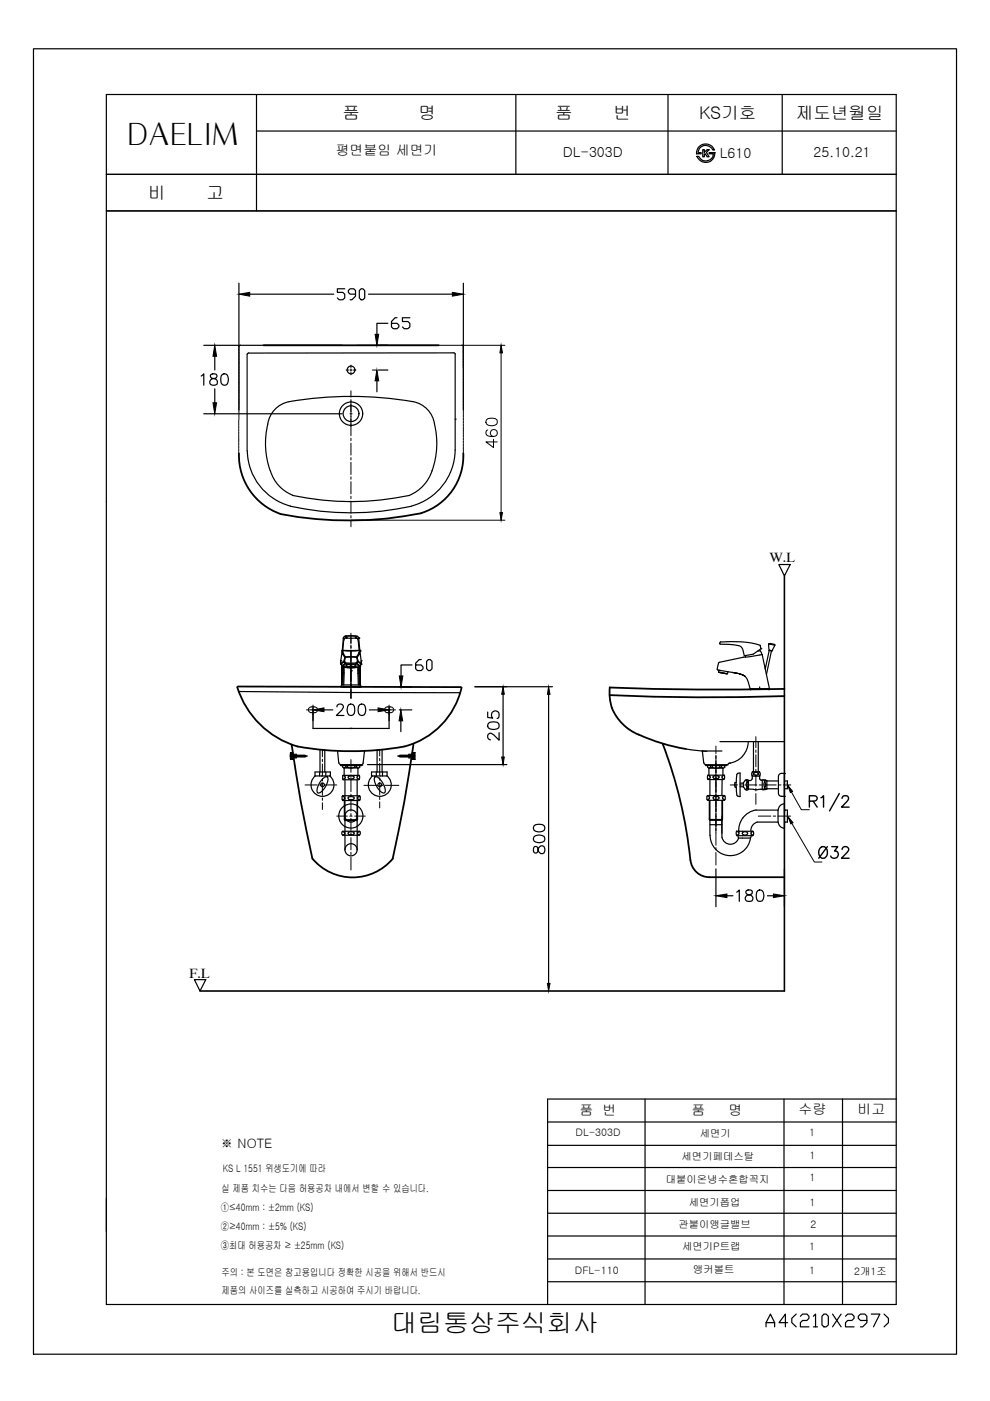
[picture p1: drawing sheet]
<svg xmlns="http://www.w3.org/2000/svg" width="210mm" height="297mm" viewBox="0 0 210 297" stroke-linecap="round" stroke-linejoin="round" font-family="sans-serif">
<!-- layer: YA -->
<g fill="none" stroke="#000" stroke-width=".25">
<path d="M7.1 10.3h195.7v276.8h-195.7zM22.5 20h167.5v256.6h-167.5zM22.5 37h167.5M54.4 20v24.7M54.4 27.8h135.6M109.4 20v17M141.6 20v17M147.8 33.2h.3a1.64 1.64 0 0 0 1.8 .9 1.64 1.64 0 0 0 1.3-1.5h-.8v-.2h1.1a1.92 1.92 0 0 1-1.5 2 1.92 1.92 0 0 1-2.2-1.2zM148.1 31.3a2 2 0 0 1 3.4 .5h-.3a1.63 1.63 0 0 0-1.8-1 1.63 1.63 0 0 0-1.4 1.6h.7v.2h-1l.1-.7zM149 31.7h.3v.6l.6-.6h.5l-.6 .6 .6 .9h-.5l-.4-.6-.2 .1v.5h-.3zM165.8 20v17M22.5 44.7h167.5"/>
<path d="M67.8 159v4.7M68.9 159.1v4.6M80 159.1v4.6M81 159v4.7M159.8 157.2v6.4M160.8 157.2v6.4M66.8 163.7h3.2v.8h-3.2zM66.9 164.5a2.43 2.43 0 0 0-.3 3.6 2.43 2.43 0 0 0 3.6 0 2.43 2.43 0 0 0-.3-3.6M67.8 163.7v.8M68.4 165.1l.7-.4h.3a2.45 2.45 0 0 1-.7 2.6 1.37 1.37 0 0 1-1.3 .8 2.45 2.45 0 0 1 .7-2.6zM69.1 163.7v.8M72.2 162.2l.1 .1h4.3l.1-.1"/>
<path d="M72.2 162.1l4.6 .1M72.2 162.2h4.5M72.2 162.1v.1M72.6 168.8a.36 .36 0 0 1 .4 .2 .36 .36 0 0 1-.1 .4M72.6 176.3l.4 .1 .1 .3M72.6 176.2h3.6l.2 .5-.2 .4h-3.5l-.2-.4zM72.6 168.7h3.6l.2 .5-.2 .5h-3.6M72.6 162.3v.3M72.6 162.6l.3 .2h3.1M72.7 168.7l-.2 .5 .2 .5M72.7 164.4l.5 .3-.1 .3M72.7 164.4l3.4-.1 .2 .5-.2 .5"/>
<path d="M72.7 165.3h3.4M72.8 164.4l-.2 .4 .2 .5M72.9 169.5l-.3 .1M73 173.8l.1 .2h2.6l.1-.2M73 173.8h2.8M73 169.7v4.1M73 170.9a2.56 2.56 0 0 1 2.8 0M73.1 176.7l-.5 .3M73.1 165l-.4 .2M73.1 165.3v14.8M73.2 170.8a2.57 2.57 0 0 0-1 3.5 2.57 2.57 0 0 0 3.5 .9M73.3 162.3v.4h.4"/>
<path d="M73.3 162.7l-.3 .1v1.6M73.7 162.7l.7 .1M73.7 162.3v.4M73.8 164.8l.1 .2 .6 .2M73.8 169.2l.1 .3 .5 .1M73.9 169l.5-.1 .6 .1M73.9 176.5v.4M73.9 169l-.1 .2M73.9 164.6l.5-.1 .5 .1M73.9 176.9l.5 .1M73.9 164.6l-.1 .2M74.4 176.3l.4 .1 .3 .3"/>
<path d="M74.5 176.3l-.6 .2M75 164.6l.1 .2M75 176.9l-.5 .1M75 169l.1 .2M75.1 176.6l-.1 .3M75.1 169.2l-.1 .3-.5 .1M75.1 164.8l-.1 .2-.6 .2M75.2 162.3v.4M75.2 162.7h.4M75.2 162.7l-.7 .1M75.6 162.3v.4l.3 .2v1.5M75.7 170.8a2.56 2.56 0 0 1 0 4.4"/>
<path d="M75.7 165.3v14.9M75.8 169.7v4.1M75.8 176.7l.5 .3M75.8 176.5v.2M75.8 169.1l.2 .3M76 169.5l.3 .1M76 176.4l-.2 .1M76 168.9l-.2 .2M76.2 164.4l-.2 .1a.38 .38 0 0 0-.3 .4 .38 .38 0 0 0 .5 .3M76.3 162.3v.3l-.3 .3M76.3 176.3l-.3 .1M76.3 168.9h-.3"/>
<path d="M76.7 162.2h.1M78.8 163.7h3.3v.8h-3.3zM79 164.5a2.43 2.43 0 0 0-.3 3.6 2.43 2.43 0 0 0 3.6 0 2.43 2.43 0 0 0-.3-3.6M79.5 164.7a2.45 2.45 0 0 1 1.9 1.9 1.37 1.37 0 0 1 .1 1.5 2.45 2.45 0 0 1-1.9-1.9 1.37 1.37 0 0 1-.1-1.5zM79.8 163.7v.8M81.1 163.7v.8M149.5 162.2l.1 .1 4.5-.1h-4.5M149.6 162.1v.1M149.9 168.8l.5 .2M150 162.3v.3l.3 .3M150.1 164.4l.4 .1M150.1 164.4h3.4"/>
<path d="M150.1 164.3l-.1 .5 .1 .5h3.4M150.3 162.9h3.1M150.3 169.5h-.4M150.3 162.8v1.6M150.4 173.8h2.8l-.1 .1M150.4 169.7v4.1M150.4 173.8l.1 .1M150.4 169v.2M150.4 164.6l.1 .1M150.4 169.2l-.1 .2M150.5 165l-.4 .2M150.5 173.8v.1h2.6v-.1"/>
<path d="M150.5 165.3v3.4M150.5 169.7v7.4M150.6 177.1a4.3 4.3 0 0 0 4.2 4.3 4.3 4.3 0 0 0 4.4-4.2M150.6 164.7l-.1 .3M150.7 162.3v.4l-.3 .2M151 162.3v.4h-.3M151.1 162.7l.7 .2M151.2 164.7a.77 .77 0 0 0 1.2 .2M151.3 169l.5-.2 .6 .2M151.3 168.9a.59 .59 0 0 0 .3 .7 .59 .59 0 0 0 .7-.2l.2-.2-.1-.3M151.3 164.6l.5-.2 .5 .2M151.3 164.6l-.1 .1"/>
<path d="M152.4 164.6l.1 .1-.1 .3M152.6 162.3v.4M152.6 162.7l-.8 .2M153 162.4v.3h-.4M153 162.7l.3 .2M153.1 169.7v7.9M153.1 177.5a1.8 1.8 0 0 0 1.7 1.5 1.8 1.8 0 0 0 1.8-1.3M153.1 165.3v3.4M153.1 165l.4 .2M153.2 169.7v4.1M153.2 169.2l.2 .2M153.2 164.6l-.1 .1 .1 .3"/>
<path d="M153.2 169v.2M153.3 162.8v1.6M153.3 169.5h.4M153.5 164.3l.2 .5-.2 .4M153.6 164.4l-.4 .1M153.6 169.7l.2-.5-.2-.5h-3.6a.84 .84 0 0 0 0 1h3.6M153.7 162.4v.3M153.7 168.8l-.5 .2M153.7 162.6l-.3 .3M154.1 162.1l-4.6 .1M155.9 165.9h.2v1h-.2M155.9 165.9v1"/>
<path d="M156.1 166.9v.8a.9 .9 0 0 0 .4 1.1M156.2 176.3l.3 .1M156.2 176.2h1.2M156.2 177.2h1.2M156.2 176.2l-.1 .5 .1 .5M156.5 168.8l.4 .1M156.5 177.1l.1 .5M156.5 177.7h.9M156.6 176.4l.1 .2M156.7 176.7l-.1 .2-.4 .2M156.9 163.9v5M156.9 166.8h.7"/>
<path d="M156.9 166h.7M156.9 163.9l-.4 .1-.3 .2-.1 1.7M157.5 176.5a.68 .68 0 0 1 1 .2 .63 .63 0 0 1-.5 .4 .63 .63 0 0 1-.6-.4zM158.1 165.4l.4-.1 .2 .2v1.8a.52 .52 0 0 1-.5 .2 .52 .52 0 0 1-.4-.4l-.1-.2-.1-1zM158.2 165.3l.2 .4 .2-.3M158.3 165.9l.1-.1 .2 .3v.5l-.2 .3-.1-.3zM158.6 167.4l-.2-.4-.2 .5M158.7 165.5h.4M158.7 167.3h1.1M159.2 176.7l.1 .2 .4 .1M159.3 176.4l-.1 .2M159.5 164.5a.74 .74 0 0 1 .1-.9h1.4a.69 .69 0 0 1 .1 .9"/>
<path d="M159.5 163.7l.3 .4-.4 .4M159.6 176.2a.78 .78 0 0 1 0 1M159.7 176.3l-.3 .1M159.8 167.4h1M160.3 171.8h4.7v2.5h-4.5M160.3 171.7a4.4 4.4 0 0 0-3.7 4.8v-.5M160.6 174.3a1.8 1.8 0 0 0-1.4 1.9M161.1 163.7l-.3 .4 .3 .4M161.4 167.4h-.6M161.5 165.4l-.4-.2v-.6h-1.6l-.1 .7-.3 .2M161.5 165.4l.5-.1 .6 .2M161.6 165.4v2"/>
<path d="M162 165.3l.1 .4 .2-.3M162 165.9l.1-.1 .2 .3v.5l-.2 .3-.1-.3zM162.3 167.4l-.2-.4-.1 .5M162.5 165.6h2.5M162.5 167.2h2.5M162.6 165.6v1.6M162.6 165.5v.1M162.6 167.3l-.6 .1-.5-.1M162.6 167.2v.1M165 171.7a1.38 1.38 0 0 1 1.3-1.3v5.3M165 174.3a1.38 1.38 0 0 0 1.3 1.3M165.2 164.2l.5-.2h.6v4.8h-.6a.66 .66 0 0 1-.7-.6v-3.6z"/>
<path d="M166.3 171.8h.1M166.3 174.3h.1M166.3 168.8h.1M166.3 164h.1M166.3 171.8h.6v2.5h-.6M166.3 165.6h.6v1.6h-.6M73.1 180.2a1.29 1.29 0 0 1 1.3-1.3 1.29 1.29 0 0 1 1.3 1.3M73.1 180.2a1.29 1.29 0 0 0 1.3 1.3 1.29 1.29 0 0 0 1.3-1.3M136.8 233v43.6M190 233h-73.9v43.6M116.1 266.9h73.9M116.1 262.1h73.9"/>
<path d="M116.1 271.8h73.9"/>
<circle cx="68.4" cy="166.4" r=".4"/>
<circle cx="74.4" cy="173" r="1.29"/>
<circle cx="80.5" cy="166.4" r=".4"/>
<circle cx="160.3" cy="164" r=".41"/>
</g>
<!-- layer: Dim -->
<g fill="none" stroke="#000" stroke-width=".25">
<path d="M42.7 79.7l.5-.4v2.4M43.2 73.2h29.3M44.7 79.4a.49 .49 0 0 0 .2 .8 .89 .89 0 0 1 1 .3 .89 .89 0 0 1 .1 1 .89 .89 0 0 1-1 .2 .89 .89 0 0 1-.5-.8 1.06 1.06 0 0 1 1.2-.7 .49 .49 0 0 0 .2-.8l-.4-.1zM45.5 75.5v3M47.1 79.4a.75 .75 0 0 1 1.2 .3 1.94 1.94 0 0 1-.2 1.8 .8 .8 0 0 1-1.2-.3 2.09 2.09 0 0 1 .2-1.8zM50.7 60v26.9M52.9 62.4h17.9M73.1 61.2h-1.6v.8h1.2l.4 .4v.8l-.4 .4h-.8l-.4-.4M75.4 62.4h-1.2l-.3-.4v-.4l.3-.4h.8l.4 .4v1.2l-.8 .8h-.4M76.6 61.2h.3l.4 .4v1.6l-.4 .4h-.3l-.4-.4v-1.6zM78.1 62.4h17.8M80.2 73.2h2"/>
<path d="M80.2 78.5h2M82.2 68.6h-2.3v2.3M84.2 67.4h-.4l-.8 .8v1.1l.4 .4h.8l.4-.4v-.4l-.4-.3h-1.2M86.9 67.4h-1.6v.8h1.2l.4 .4v.7l-.4 .4h-.8l-.4-.4M98.2 60v26.9M43.2 87.7h29.3M45.5 82.4v3M79.9 80.7v2.4M89.3 139.8h-.4l-.8 .8v1.2l.4 .4h.8l.4-.4v-.4l-.4-.4h-1.2M66.4 149.8v4.6h8M68.7 150.5h1.9M71.4 149.9l.1-.4a.79 .79 0 0 1 1.1-.1 .55 .55 0 0 1 .1 .8l-1.4 1.5h1.6"/>
<path d="M73.9 149.4a.8 .8 0 0 1 1.2 .3 2.09 2.09 0 0 1-.2 1.9 .77 .77 0 0 1-1.2-.4 1.94 1.94 0 0 1 .2-1.8zM74.4 154.4h.1M74.4 141.6v4M74.5 154.4h.1M76.3 149.4a.75 .75 0 0 1 1.1 .3 1.91 1.91 0 0 1-.2 1.9 .8 .8 0 0 1-1.2-.4 2.14 2.14 0 0 1 .3-1.8zM78.3 150.5h1.9M82.5 149.8v4.6h-8M84.7 150.5h2.6M84.7 145.6h2.6M85 152.8v2.3M87.4 141h-2.4v2.3M90.5 140.2l.3-.4h.4l.4 .4v1.6l-.4 .4h-.4l-.3-.4z"/>
<path d="M100.7 145.6h16.4M103.4 151v1.1l1.1 .1a.86 .86 0 0 1-.1-1.3 .86 .86 0 0 1 1.3 .2 .86 .86 0 0 1-.3 1.2M103.5 153.4a1.92 1.92 0 0 1 2.2 0 .83 .83 0 0 1-.3 1.1 2.01 2.01 0 0 1-1.9-.2l-.1-.3zM105.8 155.3v1.6l-1.1-1.1a.74 .74 0 0 0-1.2-.1l-.1 .7 .3 .3 .3 .2M106.7 147.2v13.3M116.3 147.2v61.3M159 146h4.1M161.1 145.6v.4M77.9 162.1h29.6M113.2 179.6a.91 .91 0 0 0 .2 1.3h.3a1.26 1.26 0 0 0 .5-1.2 .66 .66 0 0 1 .8-.4 .66 .66 0 0 1 .5 .6 .83 .83 0 0 1-.5 1.1 .97 .97 0 0 1-1-1.2 .48 .48 0 0 0-.8-.2zM113.2 177.4a1.85 1.85 0 0 1 2.2 0 .75 .75 0 0 1-.4 1.1 1.91 1.91 0 0 1-1.8-.2l-.1-.3zM113.2 175.1a1.85 1.85 0 0 1 2.2 0 .77 .77 0 0 1-.4 1.1 1.91 1.91 0 0 1-1.8-.2l-.1-.3z"/>
<path d="M150.5 174.9h2.6M151.8 184.2v8M154.1 189.9h1.3M156.2 189.2l.5-.5v2.4M158.3 188.8a.48 .48 0 0 0 .2 .8 .96 .96 0 0 1 1.1 1 .84 .84 0 0 1-.9 .5 .84 .84 0 0 1-.7-.8 1.05 1.05 0 0 1 1.2-.7 .51 .51 0 0 0 .2-.8l-.3-.1zM160.7 188.8a.77 .77 0 0 1 1.1 .4 1.88 1.88 0 0 1-.2 1.8 .82 .82 0 0 1-1.2-.4 2.14 2.14 0 0 1 .3-1.8zM162.7 189.9h1.3M166.3 184.2v8M116.1 237.9h73.9M166.2 233v43.6M178.6 233v43.6M116.1 257.2h73.9"/>
<path d="M116.1 252.4h73.9M116.1 247.5h73.9M116.1 242.8h73.9"/>
</g>
<!-- layer: MAIN -->
<path d="M165.1 119.7h2.4l-1.2 2.4zM41.2 207.7h2.4l-1.2 2.4z" fill="none" stroke="#000" stroke-width=".25"/>
<!-- layer: CEN -->
<g fill="none" stroke="#000" stroke-width=".21">
<path d="M73.4 78.5h.5M74.2 78.5h.5M74.4 77.4v.5M74.4 78.2v.5M74.4 78.9v.6M74.9 78.5h.6M78.9 78.5h.9M74.2 87.7h.5M74.4 82.9v1.3M74.4 84.7v7.7M74.4 92.9v.5M74.4 94v2.5"/>
<path d="M74.4 97v.5M74.4 98v2.6M74.4 101.1v.5M74.4 102.1v2.6M74.4 105.2v.5M74.4 106.2v2.6M74.4 109.3v.5M74.4 110.3v1.4M74.4 134.7v1.8M74.4 137v.5M74.4 138v2.6M68.4 159v1.5"/>
<path d="M74.4 140.8v.8M74.4 141.8v2.9M74.4 144.9v.8M74.4 145.9v2.2M80.5 159v1.3M151.8 158.2v1.6M160.3 156.2v2.3M160.3 159v.5M64.7 166.4h2.6M67.8 166.4h.5M68.4 161v.5M68.4 162v2.6"/>
<path d="M68.4 165.1v.5M68.4 166.1v2.5M68.4 169.2v.5M68.4 170.2v1.4M68.8 166.4h2.6M71.4 173h2.2M74.2 173h.5M74.4 161.1v2.7M74.4 164.3v.5M74.4 165.3v2.6M74.4 168.4v.5M74.4 169.4v2.6"/>
<path d="M74.4 172.5v.5M74.4 173.5v2.6M74.4 176.6v.5M74.4 177.6v2.6M75.2 173h2.3M77.2 166.5h2.9M80.5 160.8v.5M80.5 161.9v2.5M80.5 164.9v.5M80.5 165.9v2.6M80.5 169v.5M80.5 170v1.3"/>
<path d="M80.6 166.5h.5M81.6 166.5h3M151.8 160.1v19.1M151.8 179.7v.5M154.8 166.4h1.6M156.9 166.4h.5M157.9 166.4h2.6M160.3 160v2.6M160.3 163.1v.5M160.3 164.1v2.6M160.3 167.2v.5M160.3 168.2v2.3"/>
<path d="M160.8 173h2.6M161 166.4h.5M162 166.4h2.6M163.9 173h.6M165 173h2.6M165.1 166.4h.5M166.1 166.4h1.6M74.4 180.7v.5M74.4 181.7v2.8M151.8 180.7v2.7"/>
</g>
<!-- layer: OUTLINE -->
<g fill="none" stroke="#000" stroke-width=".38">
<path d="M55.8 73.2h37.2M50.7 96.1a13.2 13.2 0 0 0 8.8 12.9 78.3 78.3 0 0 0 29.9-.2M98.2 96.1a12.7 12.7 0 0 1-8.9 12.7M50.3 145.7a19.1 19.1 0 0 0 12.8 12.6M50.5 145.6l47.1 .1M61.8 157.9a294.2 294.2 0 0 0 4.4 24.2 11.2 11.2 0 0 0 17.1 0 298.7 298.7 0 0 0 4.4-24.2M63 158.3a64.5 64.5 0 0 0 22.8 0M97.9 145.8a16.7 16.7 0 0 1-12.1 12.4M129.3 145.8a623.1 623.1 0 0 0 37 .3M129.3 147.4a476.7 476.7 0 0 0 37 .2M129.3 145.7a9.4 9.4 0 0 0 6.1 10 40.3 40.3 0 0 0 10 3.1M140.5 157.7a96.9 96.9 0 0 1 5.9 24.6"/>
<path d="M148.9 159.2h.1M146.4 182.4a4 4 0 0 0 4 3.6M150.4 186h15.9"/>
</g>
<!-- layer: LINE -->
<g fill="none" stroke="#000" stroke-width=".25">
<path d="M96.2 74.8l-43.5 .1M52.4 95.6a12.3 12.3 0 0 0 9.2 11.7M56.8 89.9a6 6 0 0 1 6.1-5 75.7 75.7 0 0 1 25.4 .5 5.7 5.7 0 0 1 3.8 4.5M56.8 89.9a15.9 15.9 0 0 0 2 12.7 8 8 0 0 0 3.3 2.4M91.6 99.8a8.5 8.5 0 0 1-4.8 5.2M92.1 89.9a17.3 17.3 0 0 1-.5 9.9M96.5 95.4a12.5 12.5 0 0 1-9.2 11.9M61.5 107.3a60 60 0 0 0 25.8 0M62 105a59.1 59.1 0 0 0 24.8 0M50.7 146.6l46.8 .3M71.6 159.2l.2 2.6M77.3 159.2l-.3 2.6"/>
<path d="M145.4 158.8l4.5 .5M152.6 157.2h13.7M153.1 159.2h-4.2l.3 2.6M158.7 157.2l-.4 1.6-.8 1.5M71.9 161.8l.4 .3M77 161.7l-.3 .4M149.3 161.8l.3 .3M157.5 160.3l-1.3 1-1.5 .5"/>
<circle cx="74.4" cy="78.4" r=".83"/>
<circle cx="74.4" cy="87.7" r="2.48"/>
<circle cx="74.4" cy="87.7" r="1.67"/>
</g>
<!-- layer: Dim -->
<g fill="#000" stroke="#000" stroke-width=".21">
<path d="M45.5 73.2l.4 2.3h-.7zM50.7 62.4l2.2-.4v.8zM79.5 70.9h.8l-.4 2.3zM95.9 62l2.3 .4-2.3 .4zM45.2 85.4h.7l-.4 2.3zM79.9 78.5l.4 2.2h-.8zM66.4 150.5l2.3-.4v.8zM80.2 150.1l2.3 .4-2.3 .4zM85 150.5l.4 2.3h-.8zM84.7 143.3h.7l-.4 2.3zM106.7 145.6l.2 1.6h-.5zM116.3 145.6l.3 1.6h-.5z"/>
<path d="M106.4 160.5h.5l-.2 1.6zM151.8 189.9l2.3-.4v.8zM164 189.5l2.3 .4-2.3 .4zM116.1 208.5h.5l-.3 1.6z"/>
</g>
<!-- layer: Y -->
<path d="M166.3 122.1v88h-123.9" fill="none" stroke="#000" stroke-width=".34"/>
<!-- layer: IN -->
<path d="M154.7 161.8l-.4 .4h-.2M154.7 161.8h.1" fill="none" stroke="#000" stroke-width=".25"/>
<!-- layer: HIDDEN -->
<path d="M157.4 176.2h2.2M157.4 177.2h2.2M157.4 177.7h1.7" fill="none" stroke="#000" stroke-width=".25"/>
<!-- layer: AM_5 -->
<path d="M75.6 73.2h31.4M106.2 74.8v33.9M103.2 89a1.92 1.92 0 0 1 2.2 0 .82 .82 0 0 1-.4 1.1 1.51 1.51 0 0 1-2-.6zM103.4 91.2a.7 .7 0 0 0-.4 .6 .7 .7 0 0 0 .5 .6 1.79 1.79 0 0 0 1.9-.2 .75 .75 0 0 0-.4-1.1 .75 .75 0 0 0-1 .5 .75 .75 0 0 0 .6 1M104.6 93.1v1.8l-1.6-1.2h2.4M74.5 110.3h32.5M167.8 167.9l2.1 3.8h1.7M167.9 174.6l4.8 8.2h1.6" fill="none" stroke="#000" stroke-width=".21"/>
<path d="M106.2 73.2l.3 1.6h-.5zM106 108.7h.5l-.3 1.6zM167 166.5l1 1.3-.4 .2zM167.1 173.2l1 1.2-.4 .3z" fill="#000" stroke="#000" stroke-width=".21"/>
<!-- layer: AM_3 -->
<g fill="none" stroke="#000" stroke-width=".21">
<path d="M50.7 73.5v.3M50.7 74v.4M50.7 74.6v.5M50.7 75.2v.5M50.7 75.8v.5M50.7 76.4v.5M50.7 77v.5M50.7 77.6v.5M50.7 78.2v.5M50.7 78.8v.5M50.7 79.4v.5M98.2 73.5v.5"/>
<path d="M98.2 74.1v.5M98.2 74.7v.5M98.2 75.3v.5M98.2 75.9v.5M98.2 76.5v.5M98.2 77.1v.5M98.2 77.7v.5M98.2 78.3v.5M98.2 79v.4M98.2 79.6v.4M50.6 89.1v.5M50.6 89.7v.5"/>
<path d="M50.6 90.3v.5M50.6 90.9v.5M50.6 91.5v.5M50.6 92.1v.5M50.6 92.7v.5M50.6 93.3v.5M50.6 94v.4M50.6 94.5v.5M50.6 95.1v.5M50.6 95.8v.4M50.7 80v.5M50.7 80.6v.5"/>
<path d="M50.7 81.2v.5M50.7 81.8v.5M50.7 82.4v.5M50.7 83v.5M50.7 83.7v.4M50.7 84.3v.4M50.7 84.9v.5M50.7 85.5v.5M50.7 86.1v.4M50.7 86.7v.5M50.7 87.3v.5M50.7 87.9v.5"/>
<path d="M50.7 88.5v.5M98.2 80.2v.5M98.2 80.7v.6M98.2 81.4v.4M98.2 82v.4M98.2 82.6v.5M98.2 83.2v.5M98.2 83.8v.5M98.2 84.4v.5M98.2 85v.5M98.2 85.6v.5M98.2 86.2v.5"/>
<path d="M98.2 86.8v.5M98.2 87.4v.5M98.2 88v.5M98.2 88.6v.5M98.2 89.3v.4M98.2 89.8v.5M98.2 90.4v.5M98.2 91v.5M98.2 91.7v.4M98.2 92.3v.4M98.2 92.9v.5M98.2 93.5v.5"/>
<path d="M98.2 94.1v.4M98.2 94.7v.5M98.2 95.3v.5M98.2 95.9v.5M98.2 96.5v.5M61.6 159.7h.3M61.8 159.8l.2 .2h.3M61.9 159.6v.1h.2M65.4 150.6l.2 .4M65.6 150l-.2 .4M65.7 151l.6 .1M66.3 149.9l-.6 .1"/>
<path d="M66.4 149.9l.6 .1M67 151l-.6 .1M67.1 150l.2 .4M67.3 150.6l-.2 .4M81.5 150.6l.3 .4M81.7 150l-.2 .4M81.9 151l.5 .1M82.4 149.9l-.5 .1M82.5 149.9l.6 .1M83.1 151l-.6 .1M83.2 150l.3 .4M83.5 150.6l-.3 .4"/>
<path d="M87.6 159.6v.1h-.2M87.6 159.7h.3M87.7 159.8l-.2 .2h-.3M61.6 160.9h.3M62.1 160.9h-.2v.1M62.3 160.5h-.3l-.2 .3M62.5 160.5h.3M62.5 160h.3M86.7 160.5h.3M86.7 160h.3M87.2 160.5h.3l.2 .3M87.4 160.9h.2v.1"/>
<path d="M87.6 160.9h.3"/>
</g>
<!-- layer: 0 -->
<path d="M51 73.2l-.3 .2M52.4 75.1v20.5M52.7 74.8l-.3 .3M96.2 74.8l.3 .2v20.4M98 73.2l.3 .2M96.5 88.9h.1M50.5 145.5l-.2 .2M97.6 145.6l.3 .2" fill="none" stroke="#000" stroke-width=".25"/>
<!-- layer: 7 -->
<g fill="none" stroke="#000" stroke-width=".25">
<path d="M72.5 137.9h.2v.5l.5 .8M72.5 138.1l.2 .6M72.5 138.1h.1M72.5 137.9h.1M72.5 138.1l-.3 2M72.6 137.9l-.1 .2M72.6 137.9h.1M72.7 138.7h.1M72.7 138.7l.4 .7 .1-.2M72.8 137.9l.8 .1 2.5-.1M72.8 135.3h.1M72.8 135.3l-.2 2.6"/>
<path d="M73.1 139.4l-.2 .8M73.1 134.9l-.3 .4M73.2 139.2h2.4M73.4 135.3h-.1a1.05 1.05 0 0 0-.5 1.2l-.1 1.4h3.4M73.4 135.3h.1M73.4 134.9h2M73.4 135.3h2.1M75.4 135.3h.1M75.5 135.3h.1a1.15 1.15 0 0 1 .4 1.2l.1 1.4M75.5 135.3h.1M75.6 139.2l.1 .2M75.7 134.9l-1.3-.1-1.3 .1h.3l-.1 .1 .1 .3"/>
<path d="M75.7 134.9h-.3v.4M75.7 134.9l.4 .4M75.7 139.4l.2 .8M76 137.9h.1M76.1 135.3h.1M76.1 135.3l.2 2.6M76.1 137.9v.5l-.5 .8M76.1 137.9h.2M76.2 138.7l-.5 .7M76.2 138.7h.1M76.2 137.9h.1M76.3 137.9h.1"/>
<path d="M76.3 137.9v.2M76.3 138.1l-.1 .6M76.3 138.1h.1M76.3 138.1l.3 2M152.6 136.4l.1 .1M152.7 136.6h1.9a4.3 4.3 0 0 1 2.6 .6l.3 .6 .3 1.2 1.9-.3 1.6-1.1M152.7 136.2l-.1 .2M152.8 136.1a21.2 21.2 0 0 1 8.3 .7M152.8 136.1h-.1M158.1 139v.3M161.1 136.8l.2 .8M161.1 138l-.5 .1"/>
<path d="M161.2 137.9l.3 .9M161.3 137.6h.1M161.6 138.8l-3.9 .5-5.2 1.1M161.6 138.8l.1 .1M163 136.5l.1 1.3M163.1 137.9l.5 .1M163.1 137.9h.1M163.1 137.9l-.9 3.9-.6-2.9M163.2 136.5h.1M163.2 136.5h-.2l1.3 .3-.2-.2M163.2 136.4l.9 .2M163.6 138l-1.1 5"/>
<path d="M163.6 138h.1M164.1 136.6h.1M164.3 136.8l-.7 1.2M72.2 140.4h.1M72.2 140.1h.1M72.2 140.1v.3v-.3M72.2 145.6h4.4M72.3 140.8h.1M72.3 140.8l.2 .4M72.5 143.8v1.4v-1.4M72.5 142.1v.3v-.3M72.5 142.4v.9z"/>
<path d="M72.5 143.3v.5zM72.5 141.7v.4v-.4M72.5 141.4v.3v-.3M72.5 141.2h.1M72.5 141.2v.2v-.2M72.5 141.2l.3 .1M72.7 145.6h.1M72.7 141.2l.8 .1M72.7 141.2l-.1 .1M72.8 141.4h.1M72.8 141.3h.1M72.8 141.3v.1"/>
<path d="M72.8 141.4l-.1 3.8M72.8 141.4l.1 .1M72.9 145.6h.1M72.9 145.5v.2zM72.9 141.5v3.7M72.9 140.2l-.6 .5-.1-.3 .1 .4M72.9 141.5l.8 .1M72.9 140.2v.1M73.1 140.2l.1-.8h2.4l.2 .8-.2 .4h-1.2M73.1 140.2l.2 .4h1.1M73.1 140.2h.1M73.2 140.6l-.7 .6"/>
<path d="M73.2 140.6l-.3-.3-.6 .5M73.2 140.6l.1 .1-.6 .5M73.3 140.7l1.1 .1M73.4 140.9v.3M73.5 141.4l.9 .2 .9-.2M73.5 141.2v-.1v.3M73.5 141.4l.9-.2 .9 .2M73.5 141.4l.4-.1 1.4 .1M73.6 141.4h.1a1.26 1.26 0 0 1 1.5 .1l-.8 .1zM74.4 140.9h.8l.2 .1M74.4 140.9l-1 .1M74.4 140.6v1"/>
<path d="M75.3 141.2v-.1v.3M75.4 140.9v.3M75.6 140.7l.5 .5M75.6 140.7l-1.2 .1M75.7 140.6l.6 .6M75.7 140.6l-.1 .1M75.9 140.3l-.2 .3M75.9 140.3l.7 .5M75.9 141.5l.1 3.7M75.9 140.2l.7 .5v-.3v.4l-.3 .4M75.9 141.5l-.8 .1M75.9 140.2v.1"/>
<path d="M76.1 141.4v3.8M76.1 141.4h.1M76.1 141.4l-.2 .1M76.1 145.6h.1M76.1 145.5v.2zM76.1 141.2h.1M76.1 141.2l-.8 .1M76.3 141.4v.3v-.3M76.3 142.1v.3v-.3M76.3 142.4l.1 .3-.1-.3M76.3 141.7v.4v-.4M76.3 141.2h.1"/>
<path d="M76.3 141.2v.2v-.2M76.3 141.2l-.2 .2M76.4 145.2h-3.9l-.3 .4h4.2M76.4 145.2v-1.4v1.4M76.4 145.2l.2 .4h-2.2M76.4 142.7v.6zM76.4 143.3v.5zM76.6 140.1h.1M76.6 140.8h.1M76.6 140.4h.1M76.6 140.4v-.3v.3M152.1 141.9l.1 .1"/>
<path d="M152.2 142l.2 .1M152.3 142.5l1.9 .3M152.3 140.6l-.3 1.3M152.5 140.4l-.1 .1M152.6 142.6h.1M152.6 142.6l1.4 .2M154 142.8h.1M154.3 142.4l-1.9-.3-.1 .4M154.4 142.4l-.2 .4M154.4 142.4l.8 .2M156.6 142.8l-1.4-.2 1.4 .2M156.6 142.8l1.3 .6z"/>
<path d="M158 143.4a4 4 0 0 1 1 2.6M159.1 146v.3M162.2 141.8l.9 4.2M163.1 146v.3"/>
</g>
<!-- layer: 6EXTRA -->
<circle cx="74.4" cy="142.2" r=".19" fill="#000"/>
<!-- layer: 1CENTER -->
<path d="M74.4 134.3v2M74.4 136.8v.5M74.4 137.8v2.6M74.4 140.9v.5M74.4 141.9v2.6M74.4 145v.5M74.4 146v2.1" fill="none" stroke="#000" stroke-width=".21"/>
<!-- layer: ORTHO$4 -->
<path d="M74.4 145.1h.1" fill="none" stroke="#000" stroke-width=".25"/>
<!-- layer: ORTHO$3 -->
<path d="M74.4 145.1h.1" fill="none" stroke="#000" stroke-width=".25"/>
<!-- layer: AM_4 -->
<g fill="none" stroke="#000" stroke-width=".21">
<path d="M61.6 159.6v1.4M61.6 159.6h.1M61.6 159.6h.5v1.4h-.5zM61.8 159.8v1M61.8 159.9l.3 .3M61.8 159.9v.8M61.8 159.7h.1M61.9 159.7l-.1 .1M61.9 159.7h.2M61.9 159.7v1.2M62.1 159.9h.7v.8h-.7M87.4 159.9h-.7v.8h.7"/>
<path d="M87.4 159.7h.2M87.4 159.6h.5v1.4h-.5zM87.7 159.9l-.3 .3M87.9 159.6h.1M88 159.6v1.4M61.6 161h.1M61.8 160.8l.3 .1M61.8 160.9h.1M62.1 160.2l.2 .3M62.1 160.2h2.6l.3 .1-.3 .2h-2.6l-.3 .2M62.3 160.2l.2 .3M62.5 160.2l.2 .3"/>
<path d="M62.7 160.2l.2 .3M62.9 160.2l.2 .3M63.1 160.2l.2 .3M63.3 160.2l.2 .3M63.5 160.2l.2 .3M63.7 160.2l.3 .3M63.9 160.2l.3 .3M64.1 160.2l.2 .3M64.3 160.2l.2 .3M64.5 160.2l.3 .2M64.7 160.2l.2 .1M84.8 160.2l-.2 .1"/>
<path d="M85 160.2l-.3 .2M85.2 160.2l-.3 .3M85.4 160.2l-.2 .3M85.6 160.2l-.2 .3M85.8 160.2l-.3 .3M86 160.2l-.2 .3M86.2 160.2l-.2 .3M86.4 160.2l-.2 .3M86.6 160.2l-.3 .3M86.8 160.2l-.2 .3M87 160.2l-.2 .3M87.2 160.2l-.2 .3"/>
<path d="M87.4 160.2l-.2 .3M87.4 160.2h-2.6l-.3 .1 .3 .2h2.6l.3 .2M87.4 160.9h.2M87.7 160.9v-1.1l-.1-.1 .1 1.2M87.9 161h.1"/>
</g>
<!-- layer: AM_7 -->
<g fill="none" stroke="#000" stroke-width=".21">
<path d="M65 150.5h1.1M66.2 150.5h.3M66.4 149.5v.8M66.4 150.4v.2M66.4 150.7v.8M66.6 150.5h1.1M81.1 150.5h1.1M82.4 150.5h.2M82.5 149.5v.8M82.5 150.4v.2M82.5 150.7v.8M82.7 150.5h1.1"/>
<path d="M61.5 160.3h.9M62.5 160.3h.3M62.9 160.3h1M64 160.3h.2M64.3 160.3h.9M84.3 160.3h.9M85.3 160.3h.2M85.6 160.3h1M86.7 160.3h.3M87.1 160.3h.9"/>
</g>
<!-- layer: AM_6 -->
<path d="M171.6 169.9h1.1a.65 .65 0 0 0 .6-.8l-.3-.3-1.4-.1v2.4M172.4 169.9l.9 1.2M174.1 169.1l.5-.4v2.4M178 168.2l-2.1 3.7M178.5 169.3l.2-.4a.81 .81 0 0 1 1-.1l.1 .1a.78 .78 0 0 1-.2 1l-1.2 1.2h1.6" fill="none" stroke="#000" stroke-width=".3"/>
<text font-size="6.4" x="27" y="30.7">DAELIM</text>
<text font-size="6.2" x="161.2" y="282.6">A4(210X297)</text>
<text font-size="5.7" x="172.5" y="183.1">Ø32</text>
<text font-size="5.5" x="83" y="282.3">대림통상주식회사</text>
<g font-size="3.7">
<text x="72.6" y="25.3">품</text>
<text x="88.7" y="25.3">명</text>
<text x="117.7" y="25.3">품</text>
<text x="130.1" y="25.3">번</text>
<text x="148.2" y="25.3">KS기호</text>
<text x="168.8" y="25.3">제도년월일</text>
<text x="31.4" y="42.1">비</text>
<text x="43.8" y="42.1">고</text>
</g>
<g font-size="2.9">
<text x="71.2" y="32.8">평면붙임 세면기</text>
<text x="119.3" y="33.4">DL-303D</text>
<text x="152.6" y="33.5">L610</text>
<text x="172.5" y="33.4">25.10.21</text>
<text x="163.1" y="119.1">W.L</text>
<text x="40.1" y="207.4">F.L</text>
<text x="122.8" y="236.3">품 번</text>
<text x="146.6" y="236.3">품</text>
<text x="154.4" y="236.3">명</text>
<text x="169.3" y="236.1">수량</text>
<text x="181.8" y="236.3">비고</text>
</g>
<text font-size="2.8" x="46.7" y="243.3">※ NOTE</text>
<g font-size="2.2">
<text x="122" y="240.8">DL-303D</text>
<text x="144.5" y="245.8">세면기페데스탈</text>
<text x="148.4" y="241">세면기</text>
<text x="171.6" y="240.9">1</text>
<text x="171.6" y="245.7">1</text>
<text x="47.3" y="248.5">KS L 1551 위생도기에 따라</text>
<text x="141.2" y="250.8">대붙이온냉수혼합꼭지</text>
<text x="171.6" y="250.4">1</text>
<text x="46.8" y="256.7">①≤40mm : ±2mm (KS)</text>
<text x="47" y="252.7">실 제품 치수는 다음 허용공차 내에서 변할 수 있습니다.</text>
<text x="146" y="255.7">세면기폽업</text>
<text x="171.6" y="255.7">1</text>
<text x="46.8" y="260.8">②≥40mm : ±5% (KS)</text>
<text x="143.8" y="260.4">관붙이앵글밸브</text>
<text x="171.8" y="260.3">2</text>
<text x="46.8" y="264.8">③최대 허용공차 ≥ ±25mm (KS)</text>
<text x="144.6" y="265.1">세면기P트랩</text>
<text x="146.9" y="269.8">앵커볼트</text>
<text x="171.6" y="265.1">1</text>
<text x="47" y="270.6">주의 : 본 도면은 참고용입니다 정확한 시공을 위해서 반드시</text>
<text x="47" y="274.4">제품의 사이즈를 실측하고 시공하여 주시기 바랍니다.</text>
<text x="121.9" y="270.2">DFL-110</text>
<text x="171.6" y="270">1</text>
<text x="181.1" y="270.4">2개1조</text>
</g>
</svg>
